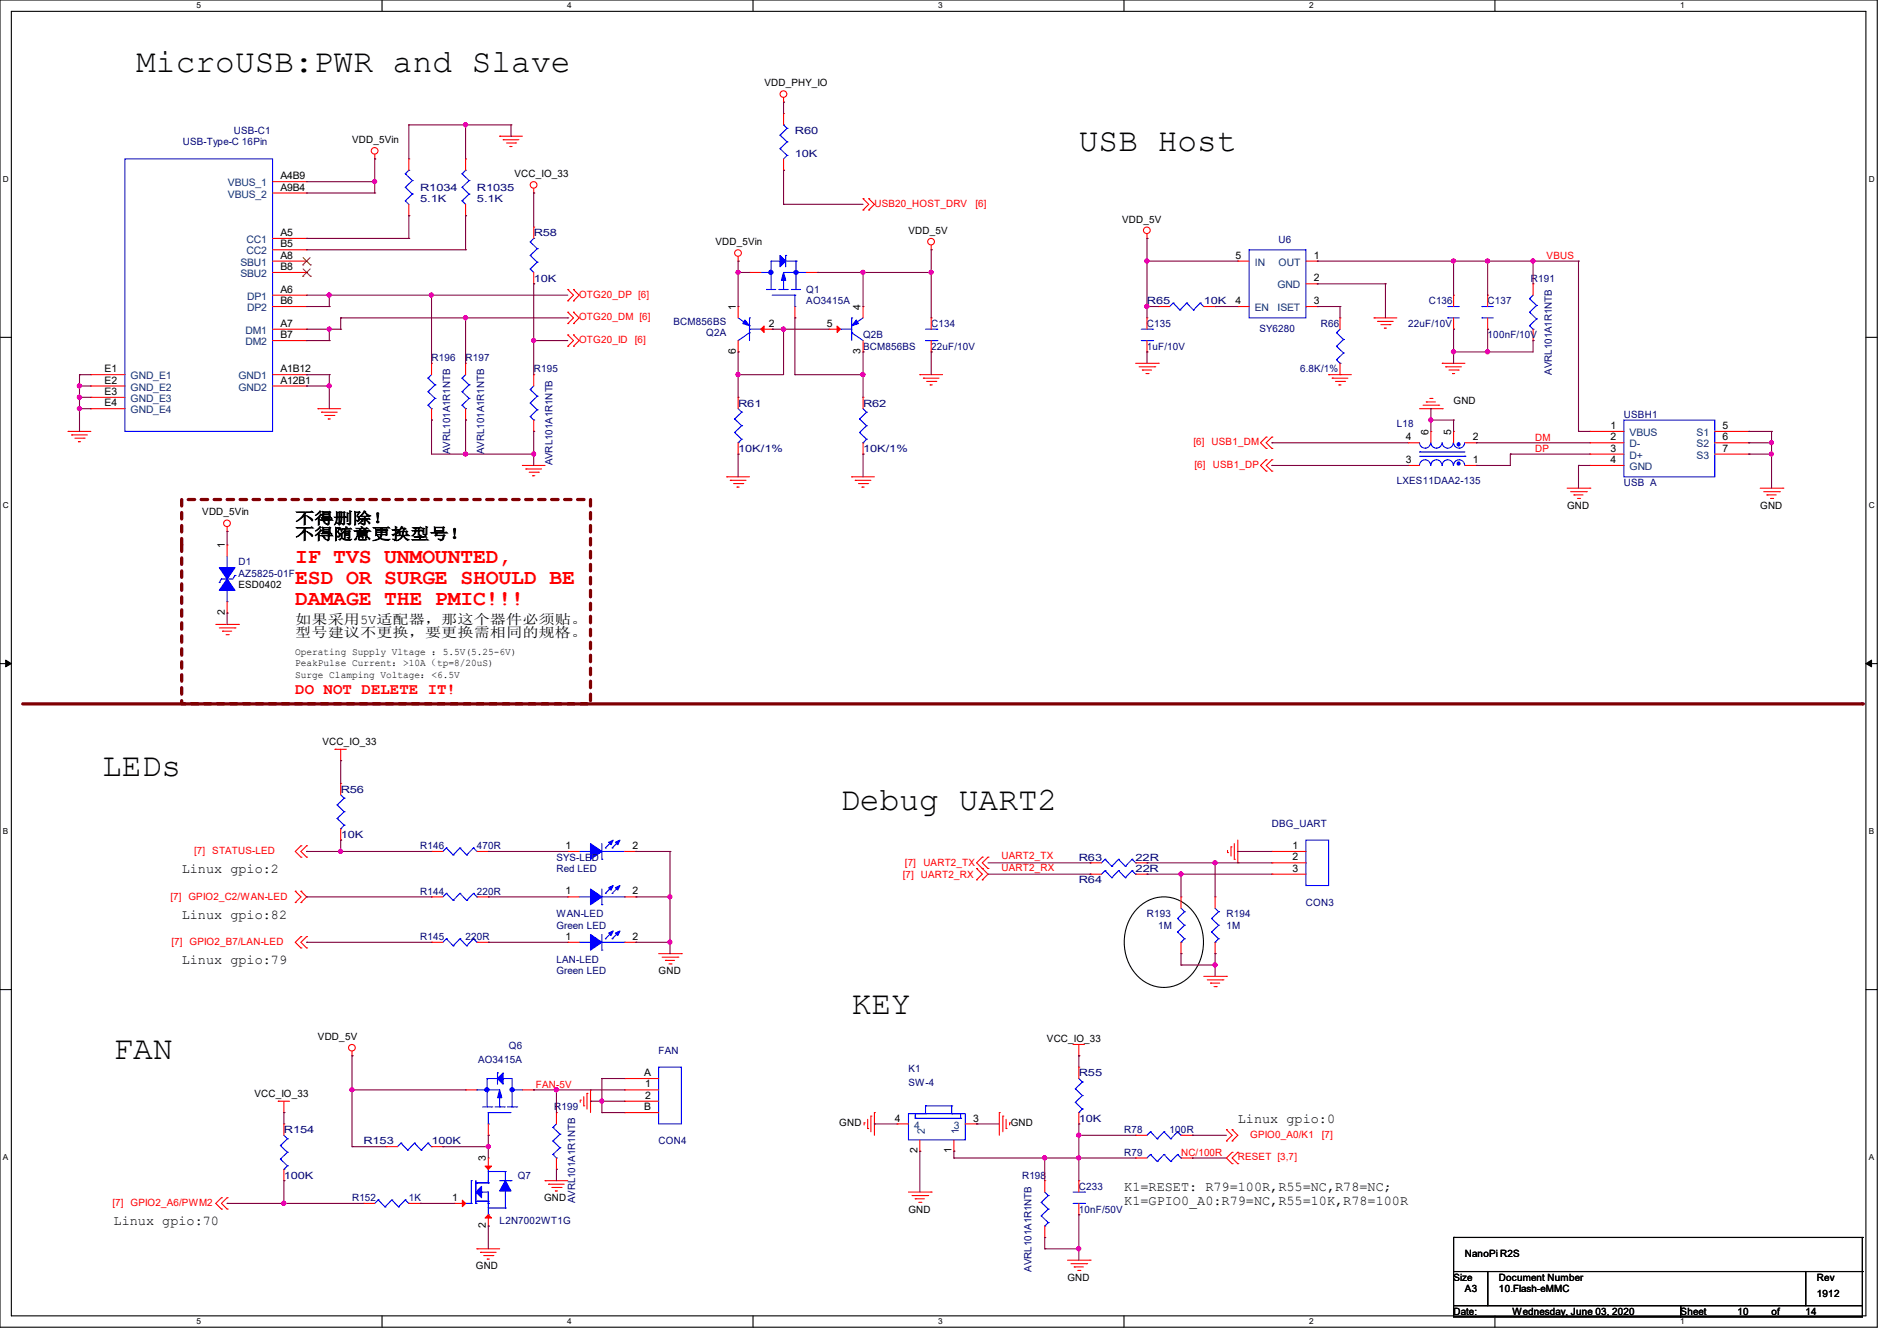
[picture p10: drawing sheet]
<svg xmlns="http://www.w3.org/2000/svg" width="297mm" height="210mm" viewBox="0 0 297 210" stroke-linecap="round" stroke-linejoin="round" font-family="sans-serif">
<path d="M0 0h293.9v207.9h-293.9zM1.8 1.8h290.3v204.3h-290.3z" fill="none" stroke="#000" stroke-width=".17"/>
<g fill="#fff">
<path d="M30.8 .2h.7v1.4h-.7z"/>
<path d="M30.8 206.2h.7v1.4h-.7z"/>
</g>
<path d="M59.8 0v1.8M59.8 206.1v1.8" fill="none" stroke="#000" stroke-width=".17"/>
<g fill="#fff">
<path d="M88.8 .2h.7v1.4h-.7z"/>
<path d="M88.8 206.2h.7v1.4h-.7z"/>
</g>
<path d="M117.9 0v1.8M117.9 206.1v1.8" fill="none" stroke="#000" stroke-width=".17"/>
<g fill="#fff">
<path d="M146.9 .2h.7v1.4h-.7z"/>
<path d="M146.9 206.2h.7v1.4h-.7z"/>
</g>
<path d="M176 0v1.8M176 206.1v1.8" fill="none" stroke="#000" stroke-width=".17"/>
<g fill="#fff">
<path d="M205 .2h.7v1.4h-.7z"/>
<path d="M205 206.2h.7v1.4h-.7z"/>
</g>
<path d="M234.1 0v1.8M234.1 206.1v1.8" fill="none" stroke="#000" stroke-width=".17"/>
<g fill="#fff">
<path d="M263.1 .2h.6v1.4h-.6z"/>
<path d="M263.1 206.2h.6v1.4h-.6z"/>
<path d="M.5 27.3h.9v1.4h-.9z"/>
<path d="M292.6 27.3h.9v1.4h-.9z"/>
<path d="M.5 78.4h.9v1.4h-.9z"/>
<path d="M292.6 78.4h.9v1.4h-.9z"/>
</g>
<path d="M0 52.8h1.8M292.1 52.8h1.8" fill="none" stroke="#000" stroke-width=".17"/>
<g fill="#fff">
<path d="M.5 129.5h.8v1.4h-.8z"/>
<path d="M292.6 129.5h.8v1.4h-.8z"/>
</g>
<path d="M0 103.9h1.8M292.1 103.9h1.8" fill="none" stroke="#000" stroke-width=".17"/>
<path d="M.9 103.4l.9 .5-.9 .5zM292.1 103.9l.9-.5v1z" fill="#000" stroke="#000" stroke-width=".16"/>
<g fill="#fff">
<path d="M.5 180.5h.8v1.4h-.8z"/>
<path d="M292.6 180.5h.8v1.4h-.8z"/>
</g>
<path d="M0 155h1.8M292.1 155h1.8" fill="none" stroke="#000" stroke-width=".17"/>
<path d="M3.6 110.2h288" fill="none" stroke="#7f0000" stroke-width=".51"/>
<circle cx="291.6" cy="110.2" r=".25" fill="#7f0000"/>
<path d="M28.4 78.2h64.1v32h-64.1z" fill="none" stroke="#7f0000" stroke-width=".51" stroke-dasharray="1 1"/>
<path d="M178.2 142.2a5.7 5.7 0 0 1 9.2 1.5 7.6 7.6 0 0 1-2.6 10.3 5.9 5.9 0 0 1-8.2-3.5 7.8 7.8 0 0 1 1.6-8.3zM227.6 199.1h5.3v5.4h-5.3zM227.6 193.8h.1M227.6 193.8v5.3M227.6 193.8h64M232.9 199.1h49.8v5.4h-49.8zM282.7 199.1h8.9v5.4h-8.9zM291.6 193.8h.1M291.6 199.1h.1M291.6 193.8v5.3M227.6 204.5h35.5v1.7h-35.5zM263.1 204.5h28.5v1.7h-28.5z" fill="none" stroke="#000" stroke-width=".17"/>
<g fill="none" stroke="#f00" stroke-width=".17">
<path d="M122.7 16h.1M122.7 17.8h.1M122.7 15.3v.7M122.7 17.8v1.8M42.7 28.4h5.3M42.7 37.3h5.3M42.7 30.2h5.3M42.7 39.1h5.3M48 28.4h.1M48 37.3h.1M48 30.2h.1M48 39.1h.1"/>
<path d="M58.7 24.9h.1M58.7 24.2v.7M64 33.8h.1M64 24.9h.1M64 24.9v1.8M64 32v1.8M72.9 33.8h.1M72.9 24.9h.1M72.9 24.9v1.8M72.9 32v1.8M78.2 21.3h.1M78.2 21.3h3.6"/>
<path d="M78.8 21.9h.1M78.8 21.9h2.4M79.3 22.4h1.4M79.8 22.9h.1M79.8 22.9h.4M80.7 22.4h.1M83.6 30.2h.1M83.6 35.6h.1M83.6 29.5v.7M83.6 35.6v1.7M122.7 26.7h.1M122.7 24.9v1.8"/>
<path d="M135.1 31.1h.1M135.1 32.9h.1M135.1 31.1l.9 .9-.9 .9M136 31.1h.1M136 32.9h.1M136 31.1l.9 .9-.9 .9M145.8 39.1h.1M145.8 38.4v.7M179.6 37.3h.1M179.6 36.6v.7M14.2 58.7h.1M14.2 58.7h5.4"/>
<path d="M42.7 58.7h5.3M42.7 46.2h5.3M42.7 51.6h5.3M42.7 40.9h5.3M42.7 42.7h5.3M42.7 53.3h5.3M42.7 48h5.3M48 58.7h.1M48 46.2h.1M48 51.6h.1M48 40.9h.1M48 42.7h.1"/>
<path d="M48 53.3h.1M48 48h.1M67.6 56.9h.1M67.6 56.9v1.8M72.9 56.9h.1M72.9 56.9v1.8M83.6 44.4h.1M83.6 58.7h.1M83.6 42.7v1.7M83.6 58.7v1.8M88.9 47.1h.1M88.9 45.3h.1"/>
<path d="M88.9 50.7h.1M88.9 48.9h.1M88.9 54.2h.1M88.9 52.5h.1M88.9 45.3l.9 .9-.9 .9M88.9 48.9l.9 .9-.9 .9M88.9 52.5l.9 .8-.9 .9M89.8 47.1h.1M89.8 45.3h.1M89.8 50.7h.1M89.8 48.9h.1M89.8 54.2h.1"/>
<path d="M89.8 52.5h.1M89.8 45.3l.9 .9-.9 .9M89.8 48.9l.9 .9-.9 .9M89.8 52.5l.9 .8-.9 .9M115.6 40.9h.1M115.6 55.1h.1M115.6 48h.1M115.6 40.2v.7M115.6 48v1.8M115.6 53.3v1.8M117.3 42.7h.1M117.3 42.7h1.8"/>
<path d="M119.1 51.6h1.8M120.9 51.6h.1M124.5 49.8h.1M124.5 48v1.8M126.2 42.7h1.8M128 42.7h.1M129.8 51.6h.1M129.8 51.6h1.8M135.1 55.1h.1M135.1 48h.1M135.1 48v1.8M135.1 53.3v1.8"/>
<path d="M144 58.7h.1M144 58.7h3.6M144.6 59.2h.1M144.6 59.2h2.4M145.1 59.7h1.4M145.8 55.1h.1M145.8 49.8h.1M145.8 49.8v1.8M145.8 53.3v1.8M146.5 59.7h.1M177.8 56.9h3.6M178.4 57.4h2.4"/>
<path d="M178.9 58h.1M178.9 58h1.4M179.4 58.5h.3M179.6 55.1h.1M179.6 49.8h.1M179.6 49.8v1.8M179.6 53.3v1.8M179.7 58.5h.1M180.8 57.4h.1M181.4 56.9h.1M181.4 48h.1M181.4 48h1.7"/>
<path d="M188.5 48h1.7M190.2 48h.1M193.8 48h.1M193.8 40.9h.1M193.8 40.9h1.8M193.8 48h1.8M204.5 40.9h1.7M204.5 48h1.7M204.5 44.4h1.7M206.2 40.9h.1M206.2 44.4h.1M206.2 48h.1"/>
<path d="M208 58.7h.1M208 58.7h3.6M208.6 59.2h.1M208.6 59.2h2.4M209.1 59.7h1.4M209.8 49.8h.1M209.8 58.7h.1M209.8 49.8v1.8M209.8 56.9v1.8M210.5 59.7h.1M215.1 49.8h.1M215.1 49.8h3.6"/>
<path d="M215.7 50.3h.1M215.7 50.3h2.4M216.2 50.8h1.4M216.7 51.4h.1M216.7 51.4h.4M217.6 50.8h.1M225.8 56.9h.1M225.8 56.9h3.6M226.4 57.4h.1M226.4 57.4h2.4M226.9 58h1.4M227.4 58.5h.1"/>
<path d="M227.4 58.5h.4M227.6 51.6h.1M227.6 46.2h.1M227.6 46.2v1.8M227.6 49.8v1.8M228.3 58h.1M232.9 51.6h.1M232.9 46.2h.1M232.9 46.2v1.8M232.9 49.8v1.8M240 44.4h.1M240 53.3h.1"/>
<path d="M240 44.4v1.8M240 51.6v1.7M10.7 67.6h.1M10.7 67.6h3.5M11.2 68.1h.1M11.2 68.1h2.5M11.7 68.6h1.5M12.3 69.2h.1M12.3 69.2h.3M13.2 68.6h.1M14.2 60.5h.1M14.2 62.2h.1"/>
<path d="M14.2 64h.1M14.2 64h5.4M14.2 60.5h5.4M14.2 62.2h5.4M42.7 60.5h5.3M48 60.5h.1M49.8 64h.1M49.8 64h3.5M50.3 64.6h.1M50.3 64.6h2.5M50.8 65.1h1.5M51.4 65.6h.1"/>
<path d="M51.4 65.6h.3M52.3 65.1h.1M67.6 65.8h.1M67.6 64v1.8M72.9 65.8h.1M72.9 64v1.8M81.8 72.9h.1M81.8 72.9h3.5M82.3 73.4h.1M82.3 73.4h2.5M82.8 74h1.5M83.4 74.5h.1"/>
<path d="M83.4 74.5h.3M83.6 67.6h.1M83.6 65.8v1.8M84.3 74h.1M113.8 74.7h.1M113.8 74.7h3.5M114.3 75.2h.1M114.3 75.2h2.5M114.9 75.7h1.4M115.4 76.3h.1M115.4 76.3h.3M115.6 62.2h.1"/>
<path d="M115.6 71.1h.1M115.6 62.2v1.8M115.6 69.3v1.8M116.3 75.7h.1M133.4 74.7h.1M133.4 74.7h3.5M133.9 75.2h.1M133.9 75.2h2.5M134.4 75.7h1.4M135 76.3h.1M135 76.3h.3M135.1 62.2h.1"/>
<path d="M135.1 71.1h.1M135.1 62.2v1.8M135.1 69.3v1.8M135.8 75.7h.1M145.6 60.3h.1M145.6 60.3h.4M198.2 73.8h.1M198.2 72h.1M198.2 70.2h.1M198.2 68.5h.1M198.2 72l-.8 .9 .8 .9M198.2 68.5l-.8 .8 .8 .9"/>
<path d="M199.1 73.8h.1M199.1 72h.1M199.1 70.2h.1M199.1 68.5h.1M199.1 72l-.9 .9 .9 .9M199.1 68.5l-.9 .8 .9 .9M209.6 60.3h.1M209.6 60.3h.4M220.5 72.9h.1M220.5 69.3h.1M220.5 72.9h1.8M220.5 69.3h1.8"/>
<path d="M222.3 64h3.5M222.8 63.5h2.5M223.3 62.9h.1M223.3 62.9h1.4M223.9 62.4h.3M224 67.6h.1M224 67.6v1.7M224.2 62.4h.1M225.3 63.5h.1M225.8 64h.1M227.6 67.6h.1M227.6 67.6v1.7"/>
<path d="M229.4 72.9h1.7M229.4 69.3h1.7M231.1 72.9h.1M231.1 69.3h.1M245.4 76.5h3.5M245.9 77h2.5M246.4 77.5h.1M246.4 77.5h1.5M247 78.1h.3M247.3 78.1h.1M248.4 77h.1M248.9 76.5h.1"/>
<path d="M248.9 67.6h.1M248.9 69.3h.1M248.9 71.1h.1M248.9 72.9h.1M248.9 67.6h5.4M248.9 72.9h5.4M248.9 69.3h5.4M248.9 71.1h5.4M268.5 67.6h5.3M268.5 69.3h5.3M268.5 71.1h5.3M273.8 67.6h.1"/>
<path d="M273.8 69.3h.1M273.8 71.1h.1M275.6 76.5h3.5M276.1 77h2.5M276.6 77.5h.1M276.6 77.5h1.5M277.2 78.1h.3M277.5 78.1h.1M278.6 77h.1M279.1 76.5h.1M33.8 97.8h3.5M34.3 98.3h2.5"/>
<path d="M34.8 98.8h.1M34.8 98.8h1.5M35.4 99.4h.3M35.6 83.2h.1M35.6 85.3h.1M35.6 96h.1M35.6 82.5v.7M35.6 85.3v1.8M35.6 94.2v1.8M35.7 99.4h.1M36.8 98.3h.1M37.3 97.8h.1"/>
<path d="M52.5 117.3h.1M52.5 117.3h1.7M53.3 119.1h.1M53.3 117.3v1.8M46.2 139.6h.1M46.2 139.6l.9 .9-.9 .9M47.1 134.2h.1M47.1 132.5h.1M47.1 139.6h.1M47.1 132.5l-.9 .9 .9 .8M47.1 139.6l.9 .9-.9 .9M48 134.2h.1"/>
<path d="M48 132.5h.1M48 132.5l-.9 .9 .9 .8M53.3 122.7h.1M53.3 131.6h.1M53.3 122.7v1.8M53.3 129.8v1.8M67.6 133.4h.1M67.6 133.4h1.7M74.7 133.4h1.8M76.5 133.4h.1M88.9 133.4h.1M88.9 133.4h1.8"/>
<path d="M97.8 133.4h1.8M99.6 133.4h.1M152.9 137.8h.1M152.9 136h.1M152.9 136l.9 .9-.9 .9M153.8 136h.1M153.8 134.2h.1M153.8 137.8h.1M153.8 134.2l-.9 .9 1.8 1.8-.9 .9M154.7 136h.1M154.7 134.2h.1M154.7 134.2l-.9 .9 .9 .9"/>
<path d="M170.7 136.9h.1M170.7 135.1h.1M170.7 136.9h1.8M170.7 135.1h1.8M177.8 136.9h1.8M177.8 135.1h1.8M179.6 136.9h.1M179.6 135.1h.1M192.2 133.5h.1M192.2 133.2v.3M192.7 132.6h.1M192.7 132.6v1.5"/>
<path d="M193.3 134.6h.1M193.3 132.1v2.5M193.8 135.1h.1M193.8 131.6v3.5M199.1 133.4h.1M199.1 135.1h.1M199.1 136.9h.1M199.1 136.9h5.4M199.1 133.4h5.4M199.1 135.1h5.4M46.2 141.4h.1M47.1 148.5h.1"/>
<path d="M47.1 146.7h.1M47.1 141.4h.1M47.1 146.7l-.9 .9 .9 .9M48 148.5h.1M48 146.7h.1M48 146.7l-.9 .9 .9 .9M67.6 147.6h.1M67.6 140.5h.1M67.6 140.5h1.7M67.6 147.6h1.7M74.7 140.5h1.8M74.7 147.6h1.8"/>
<path d="M76.5 147.6h.1M76.5 140.5h.1M88.9 140.5h.1M88.9 147.6h.1M88.9 140.5h1.8M88.9 147.6h1.8M97.8 140.5h1.8M97.8 147.6h1.8M99.6 140.5h.1M99.6 147.6h.1M103.1 149.4h3.6M103.7 149.9h2.4"/>
<path d="M104.2 150.4h.1M104.2 150.4h1.4M104.7 151h.4M105.1 151h.1M106.1 149.9h.1M106.7 149.4h.1M184.9 140.5h.1M184.9 149.4h.1M184.9 140.5v1.7M184.9 147.6v1.8M188.5 152.9h3.5M189 153.5h2.5"/>
<path d="M189.5 154h.1M189.5 154h1.5M190.1 154.5h.3M190.2 140.5h.1M190.2 149.4h.1M190.2 140.5v1.7M190.2 147.6v1.8M190.4 154.5h.1M191.5 153.5h.1M192 152.9h.1M43.6 172.5h.1M43.6 172.5h1.7"/>
<path d="M44.5 174.2h.1M44.5 176h.1M44.5 172.5v1.7M44.5 176v1.8M55.1 165.4h.1M55.1 164.6v.8M60.5 179.6h.1M60.5 179.6h1.7M67.6 179.6h1.7M69.3 179.6h.1M72.9 170.7h.1M72.9 170.7h1.8"/>
<path d="M76.5 177.8h.1M76.5 176v1.8M81.8 170.7h1.8M83.6 170.7h.1M87.1 174.2h.1M87.1 174.2v1.8M90.8 172.3h.1M90.8 172.3v.3M91.4 173.2h.1M91.4 171.7v1.5M91.9 171.2h.1M91.9 171.2v2.5"/>
<path d="M92.5 170.7h.1M92.5 170.7v3.5M97.8 168.9h.1M97.8 170.7h.1M97.8 172.5h.1M97.8 174.2h.1M97.8 172.5h5.3M97.8 170.7h5.3M97.8 168.9h5.3M97.8 174.2h5.3M135.3 175.9h.1M135.3 175.9v.3"/>
<path d="M135.8 176.7h.1M135.8 175.3v1.4M136.4 174.8h.1M136.4 174.8v2.4M136.9 174.2h.1M136.9 174.2v3.6M140.5 176h.1M140.5 176h1.7M144 178.5v1.8M149.4 178.5v1.8M151.1 176h1.8M152.9 176h.1"/>
<path d="M156.5 174.2h.1M156.5 174.2v3.6M157 174.8h.1M157 174.8v2.4M157.5 176.7h.1M157.5 175.3v1.4M158.1 175.9h.1M158.1 175.9v.3M168 163.6h.1M168 163.6h1.8M168.9 165.4h.1M168.9 167.1h.1"/>
<path d="M168.9 176h.1M168.9 163.6v1.8M168.9 167.1v1.8M168.9 174.2v1.8M177.8 177.8h.1M177.8 177.8h1.8M184.9 177.8h1.8M186.7 177.8h.1M192 176.9h.1M192 178.7h.1M192 176.9l.9 .9-.9 .9M192.9 176.9h.1"/>
<path d="M192.9 178.7h.1M192.9 176.9l.9 .9-.9 .9M34.7 189.4h.1M34.7 187.6h.1M34.7 187.6l-.9 .9 .9 .9M35.6 189.4h.1M35.6 187.6h.1M35.6 187.6l-.9 .9 .9 .9M44.5 184.9h.1M44.5 183.1v1.8M56.9 188.5h.1M56.9 188.5h1.8"/>
<path d="M64 188.5h1.8M65.8 188.5h.1M71.1 188.5h.1M71.1 188.5h1.8M74.7 195.6h.1M74.7 195.6h3.5M75.2 196.1h.1M75.2 196.1h2.5M75.7 196.6h1.5M76.3 197.2h.1M76.3 197.2h.3M76.5 181.4h.1"/>
<path d="M76.5 192h.1M76.5 181.4v1.7M76.5 190.2v1.8M77.2 196.6h.1M85.3 184.9h.1M85.3 184.9h3.6M85.9 185.5h.1M85.9 185.5h2.4M86.4 186h1.4M87 186.5h.1M87 186.5h.3M87.1 183.1h.1"/>
<path d="M87.1 181.4v1.7M87.8 186h.1M142.2 186.7h3.6M142.8 187.2h2.4M143.3 187.7h.1M143.3 187.7h1.4M143.8 188.3h.4M144 180.3h.1M144.2 188.3h.1M145.2 187.2h.1M145.8 186.7h.1M149.4 180.3h.1"/>
<path d="M163.6 184.9h.1M163.6 193.8h.1M163.6 184.9v1.8M163.6 192v1.8M167.1 197.4h3.6M167.7 197.9h2.4M168.2 198.4h.1M168.2 198.4h1.4M168.7 199h.4M168.9 190.2h.1M168.9 184.9h.1M168.9 184.9v1.8"/>
<path d="M168.9 188.5v1.7M169.1 199h.1M170.1 197.9h.1M170.7 197.4h.1M177.8 181.4h.1M177.8 181.4h1.8M184.9 181.4h1.8M186.7 181.4h.1M192.9 180.5h.1M192.9 182.2h.1M192.9 180.5l-.9 .9 .9 .8M193.8 182.2h.1"/>
<path d="M193.8 180.5h.1M193.8 180.5l-.9 .9 .9 .8"/>
<circle cx="122.7" cy="14.7" r=".52"/>
<circle cx="58.7" cy="23.6" r=".52"/>
<circle cx="83.6" cy="29" r=".52"/>
<circle cx="115.6" cy="39.6" r=".52"/>
<circle cx="145.8" cy="37.8" r=".52"/>
<circle cx="179.6" cy="36.1" r=".52"/>
<circle cx="35.5" cy="82" r=".52"/>
<circle cx="55.1" cy="164.1" r=".52"/>
</g>
<g fill="none" stroke="#00f" stroke-width=".17">
<path d="M122.7 19.6h.1M122.7 19.6l.5 .5M19.6 24.9h23.1v42.7h-23.1zM63.5 31.5h.1M63.5 29.3h.1M63.5 27.2h.1M63.5 31.5l.5 .5M63.5 29.3l1.1 1.1M63.5 27.2l1.1 1.1M64 26.7h.1M64 26.7l-.5 .5M64.6 30.4h.1"/>
<path d="M64.6 28.3h.1M64.6 30.4l-1.1 1.1M64.6 28.3l-1.1 1M72.3 31.5h.1M72.3 29.3h.1M72.3 27.2h.1M72.3 31.5l.6 .5M72.3 29.3l1.1 1.1M72.3 27.2l1.1 1.1M72.9 26.7h.1M72.9 26.7l-.6 .5M73.4 30.4h.1"/>
<path d="M73.4 28.3h.1M73.4 30.4l-1.1 1.1M73.4 28.3l-1.1 1M83 37.9h.1M83 37.9l1.1 1M83.6 37.3h.1M83.6 37.3l-.6 .6M84.1 38.9h.1M84.1 38.9l-1.1 1.1M122.1 23.3h.1M122.1 21.2h.1M122.1 23.3l1.1 1"/>
<path d="M122.1 21.2l1.1 1M123.2 24.3h.1M123.2 22.2h.1M123.2 20.1h.1M123.2 24.3l-.5 .6M123.2 22.2l-1.1 1.1M123.2 20.1l-1.1 1.1M195.6 39.1h8.9v10.7h-8.9zM67 59.2h.1M67 59.2l1.1 1.1M67.6 58.7l-.6 .5M72.3 59.2h.1"/>
<path d="M72.3 59.2l1.1 1.1M72.9 58.7l-.6 .5M83 42.1h.1M83 40h.1M83 42.1l.6 .6M83 40l1.1 1.1M84.1 41.1h.1M84.1 41.1l-1.1 1M115.6 49.8l1.7 1.2M117.3 49.8h.1M117.3 51h.1M117.3 52.1h.1"/>
<path d="M117.3 51.6h1.8M117.3 49.8v3.5M117.3 52.1l-1.7 1.2M119.1 51.6h.1M119.1 42.7h1.6M120 45.3h.1M120 45.3h1.5M120.7 45.3h.1M120.7 42.7h.1M120.9 46.2h3.6M122 45.3h.1M122 45.3h1.4"/>
<path d="M122.1 40.9h.1M122.1 40.9h-1.4v4.4M122.7 45.3h.1M122.7 42.7h3.5M122.7 43.6v1.7M123 40h.1M123 40.9h1.6M123 40v1.8M123.9 45.3h.1M123.9 45.3h1.4M124.5 46.2h.1M124.5 48h.1"/>
<path d="M124.5 46.2v1.8M124.6 40.9h.1M124.6 40.9v4.4M126.2 42.7h.1M131.6 51.6h.1M131.6 51.6h1.8M133.4 49.8h.1M133.4 51h.1M133.4 52.1h.1M133.4 49.8v3.5M133.4 52.1l1.7 1.2M135.1 49.8l-1.7 1.2"/>
<path d="M144.9 53.3h1.8M144.9 51.6h1.8M146.7 53.3h.1M146.7 51.6h.1M178.7 53.3h1.8M178.7 51.6h1.8M180.5 53.3h.1M180.5 51.6h.1M183.7 47.5h.1M183.7 47.5l-.6 .5M183.7 47.5l1 1.1M184.7 48.6h.1"/>
<path d="M185.8 47.5h.1M185.8 47.5l-1.1 1.1M185.8 47.5l1.1 1.1M186.9 48.6h.1M187.9 47.5h.1M187.9 47.5l-1 1.1M187.9 47.5l.6 .5M188.5 48h.1M209.3 52.1h.1M209.3 54.2h.1M209.3 56.3h.1M209.3 52.1l1.1 1.1"/>
<path d="M209.3 54.2l1.1 1.1M209.3 56.3l.5 .6M209.8 56.9h.1M209.8 51.6l-.5 .5M210.4 53.2h.1M210.4 55.3h.1M210.4 53.2l-1.1 1M210.4 55.3l-1.1 1M226.7 49.8h.1M226.7 48h.1M226.7 49.8h1.8M226.7 48h1.8"/>
<path d="M232 49.8h.1M232 48h.1M232 49.8h1.8M232 48h1.8M239.5 46.8h.1M239.5 48.9h.1M239.5 51h.1M239.5 46.8l1.1 1M239.5 48.9l1.1 1.1M239.5 51l.5 .6M240 51.6h.1M240 46.2l-.5 .6"/>
<path d="M240.6 47.8h.1M240.6 50h.1M240.6 47.8l-1.1 1.1M240.6 50l-1.1 1M67 61.3h.1M67 63.5h.1M67 61.3l1.1 1.1M67 63.5l.6 .5M67.6 64h.1M68.1 60.3h.1M68.1 62.4h.1M68.1 60.3l-1.1 1"/>
<path d="M68.1 62.4l-1.1 1.1M72.3 61.3h.1M72.3 63.5h.1M72.3 61.3l1.1 1.1M72.3 63.5l.6 .5M72.9 64h.1M73.4 60.3h.1M73.4 62.4h.1M73.4 60.3l-1.1 1M73.4 62.4l-1.1 1.1M83 61h.1M83 63.1h.1"/>
<path d="M83 65.2h.1M83 61l1.1 1.1M83 63.1l1.1 1.1M83 65.2l.6 .6M83.6 65.8h.1M83.6 60.5l-.6 .5M84.1 62.1h.1M84.1 64.2h.1M84.1 62.1l-1.1 1M84.1 64.2l-1.1 1M115 65.6h.1M115 67.7h.1"/>
<path d="M115 65.6l1.1 1.1M115 67.7l1.1 1.1M115.6 69.3h.1M115.6 64l.5 .6M116.1 64.6h.1M116.1 66.7h.1M116.1 68.8h.1M116.1 64.6l-1.1 1M116.1 66.7l-1.1 1M116.1 68.8l-.5 .5M134.6 65.6h.1M134.6 67.7h.1"/>
<path d="M134.6 65.6l1.1 1.1M134.6 67.7l1.1 1.1M135.1 69.3h.1M135.1 64l.6 .6M135.7 64.6h.1M135.7 66.7h.1M135.7 68.8h.1M135.7 64.6l-1.1 1M135.7 66.7l-1.1 1M135.7 68.8l-.6 .5M222.3 69.3a.87 .87 0 0 0 .8 .9 .87 .87 0 0 0 .9-.9M222.3 72.9a.87 .87 0 0 1 .8-.9 .87 .87 0 0 1 .9 .9"/>
<path d="M222.3 70.8h.1M222.3 70.8h7.1M222.3 71.5h7.1M224 69.3a.87 .87 0 0 0 .9 .9 .87 .87 0 0 0 .9-.9M224 72.9a.87 .87 0 0 1 .9-.9 .87 .87 0 0 1 .9 .9M225.8 69.3a.87 .87 0 0 0 .9 .9 .87 .87 0 0 0 .8-.9M225.8 72.9a.87 .87 0 0 1 .9-.9 .87 .87 0 0 1 .8 .9M227.6 69.3a.87 .87 0 0 0 .9 .9 .87 .87 0 0 0 .8-.9M227.6 72.9a.87 .87 0 0 1 .9-.9 .87 .87 0 0 1 .8 .9M229.4 71.5h.1M254.3 65.8h14.2v8.9h-14.2zM34.3 91.2h.1"/>
<path d="M34.7 90.7h.1M34.7 90.7l-.4 .5M35.6 88.9h.1M35.6 94.2h.1M35.6 87.1v1.8M35.6 92.5v1.7M36.8 90.1h.1M36.8 90.1l-.4 .6h-1.7M52.8 126.1h.1M52.8 128.2h.1M52.8 126.1l1.1 1M52.8 128.2l1.1 1"/>
<path d="M53.3 129.8h.1M53.3 124.5l.6 .5M53.9 125h.1M53.9 127.1h.1M53.9 129.2h.1M53.9 125l-1.1 1.1M53.9 127.1l-1.1 1.1M53.9 129.2l-.6 .6M69.9 132.8h.1M69.9 139.9h.1M69.9 132.8l-.6 .6M69.9 132.8l1.1 1.1"/>
<path d="M69.9 139.9l-.6 .6M69.9 139.9l1.1 1.1M71 133.9h.1M72 132.8h.1M72 139.9h.1M72 132.8l-1 1.1M72 132.8l1.1 1.1M72 139.9l-1 1.1M72 139.9l1.1 1.1M73.1 133.9h.1M74.1 132.8h.1M74.1 139.9h.1"/>
<path d="M74.1 132.8l-1 1.1M74.1 132.8l.6 .6M74.1 139.9l-1 1.1M74.1 139.9l.6 .6M74.7 133.4h.1M90.7 133.4h1.8M92.5 133.4h.1M94.2 134.6h.1M94.2 132.1v2.5M94.2 139.2v2.5M94.2 133.4h3.6M94.8 139.9h.1"/>
<path d="M94.8 132.8h.1M95.8 139.9h.1M95.8 132.8h.1M95.8 138.9l-1 1M95.8 131.7l-1 1.1M96.9 138.9l-1.1 1M96.9 131.7l-1.1 1.1M97.8 133.4h.1M173 136.4h.1M173 134.6h.1M173 136.4l-.5 .5M173 136.4l1.1 1.1"/>
<path d="M173 134.6l-.5 .5M173 134.6l1.1 1.1M174.1 137.5h.1M174.1 135.7h.1M175.1 136.4h.1M175.1 134.6h.1M175.1 136.4l-1 1.1M175.1 136.4l1.1 1.1M175.1 134.6l-1 1.1M175.1 134.6l1.1 1.1M176.2 137.5h.1M176.2 135.7h.1"/>
<path d="M177.2 136.4h.1M177.2 134.6h.1M177.2 134.6l.6 .5M177.2 136.4l-1 1.1M177.2 136.4l.6 .5M177.2 134.6l-1 1.1M177.8 136.9h.1M177.8 135.1h.1M204.5 131.6h3.5v7.1h-3.5zM69.9 147h.1M69.9 147l-.6 .6M69.9 147l1.1 1.1"/>
<path d="M71 148.1h.1M71 141h.1M72 147h.1M72 147l-1 1.1M72 147l1.1 1.1M73.1 148.1h.1M73.1 141h.1M74.1 147h.1M74.1 147l-1 1.1M74.1 147l.6 .6M74.7 147.6h.1M74.7 140.5h.1"/>
<path d="M90.7 140.5h1.8M90.7 147.6h1.8M92.5 140.5h.1M92.5 147.6h.1M94.2 141.7h.1M94.2 148.8h.1M94.2 146.3v2.5M94.2 140.5h3.6M94.2 147.6h3.6M94.8 147h.1M95.8 147h.1M95.8 146l-1 1"/>
<path d="M96.9 146l-1.1 1M97.8 140.5h.1M97.8 147.6h.1M184.4 143.8h.1M184.4 146h.1M184.4 143.8l1.1 1.1M184.4 146l1.1 1M184.9 147.6h.1M184.9 142.2l.6 .6M185.5 142.8h.1M185.5 144.9h.1M185.5 147h.1"/>
<path d="M185.5 142.8l-1.1 1M185.5 144.9l-1.1 1.1M185.5 147l-.6 .6M189.7 143.8h.1M189.7 146h.1M189.7 143.8l1.1 1.1M189.7 146l1.1 1M190.2 147.6h.1M190.2 142.2l.6 .6M190.8 142.8h.1M190.8 144.9h.1M190.8 147h.1"/>
<path d="M190.8 142.8l-1.1 1M190.8 144.9l-1.1 1.1M190.8 147l-.6 .6M43.9 179.4h.1M43.9 179.4l1.1 1.1M44.5 177.8l.5 .6M45 178.4h.1M45 178.4l-1.1 1M62.8 179h.1M62.8 179l-.6 .6M62.8 179l1 1.1M64.9 179h.1"/>
<path d="M64.9 179l-1.1 1.1M64.9 179l1.1 1.1M67 179h.1M67 179l-1 1.1M67 179l.6 .6M67.6 179.6h.1M74.7 170.7h.1M74.7 170.7h3.5M75.6 173.4h1.4M76.3 168.9h.1M76.3 168.9v4.5M76.3 168.9h1.6"/>
<path d="M76.5 174.2h.1M76.5 176h.1M76.5 174.2h3.5M76.5 174.2v1.8M77 173.4h.1M77.5 173.4h1.5M77.9 168h.1M77.9 168v1.8M78.2 173.4h.1M78.2 171.6v1.8M78.8 168.9h.1M78.8 168.9h1.4v4.5"/>
<path d="M79 173.4h.1M79.5 173.4h1.4M80.2 173.4h.1M80.2 170.7h.1M80.2 170.7h1.6M80.9 173.4h.1M86.6 176.6h.1M86.6 178.7h.1M86.6 176.6l1.1 1M86.6 178.7l1.1 1M87.1 176l-.5 .6M87.7 177.6h.1"/>
<path d="M87.7 179.7h.1M87.7 177.6l-1.1 1.1M87.7 179.7l-1.1 1.1M103.1 167.1h3.6v8.9h-3.6zM142.2 174.4h8.9v4.1h-8.9zM143.3 175.1h.1M143.3 174.4h.1M143.3 175.1h7.1M143.3 174.4v.7M143.3 174.4h1.6M144.9 174.4h.1M144.9 173.2h.1"/>
<path d="M144.9 173.2v1.2M144.9 173.2h4.1M149 173.2h.1M149 174.4h.1M149 174.4h1.4M149 173.2v1.2M150.4 174.4h.1M150.4 175.1h.1M150.4 174.4v.7M168.4 170.5h.1M168.4 172.6h.1M168.4 170.5l1.1 1.1"/>
<path d="M168.4 172.6l1.1 1.1M168.9 174.2h.1M168.9 168.9l.6 .6M169.5 169.5h.1M169.5 171.6h.1M169.5 173.7h.1M169.5 169.5l-1.1 1M169.5 171.6l-1.1 1M169.5 173.7l-.6 .5M180.1 177.2h.1M180.1 177.2l-.5 .6M180.1 177.2l1.1 1.2"/>
<path d="M181.2 178.4h.1M182.2 177.2h.1M182.2 177.2l-1 1.2M182.2 177.2l1.1 1.2M183.3 178.4h.1M184.4 177.2h.1M184.4 177.2l-1.1 1.2M184.4 177.2l.5 .6M184.9 177.8h.1M43.9 181.5h.1M43.9 181.5l1.1 1.1M44.5 183.1h.1"/>
<path d="M45 180.5h.1M45 182.6h.1M45 180.5l-1.1 1M45 182.6l-.5 .5M59.2 187.9h.1M59.2 187.9l-.5 .6M59.2 187.9l1.1 1.1M60.3 189h.1M61.3 187.9h.1M61.3 187.9l-1 1.1M61.3 187.9l1.1 1.1M62.4 189h.1"/>
<path d="M63.5 187.9h.1M63.5 187.9l-1.1 1.1M63.5 187.9l.5 .6M63.8 180.1h.1M64 188.5h.1M66 180.1h.1M72.9 188.5h.9M73.8 188.5h.1M73.8 184.9h.1M73.8 184.9v3.6M74.5 188.5h.1M74.5 185.3h.1"/>
<path d="M74.5 184.9v3.6M74.5 185.3h2M74.5 188.1h2M74.7 185.3h.1M75.4 186.7h.1M75.4 186.7h1.1v3.5M76.3 188.1h.1M76.5 185.3h.1M76.5 188.5h.1M76.5 188.1h.1M76.5 190.2h.1M76.5 183.5h.1"/>
<path d="M76.5 189.2h.1M76.5 183.1v2.2M76.5 183.5h2.6M76.5 189.2h2.6M78.2 184.9h1.8M79.1 183.5h.1M79.1 189.2h.1M79.1 183.5v1.4M79.1 186.5v2.7M80 184.9h.1M86.6 180.8h.1M86.6 180.8l.5 .6"/>
<path d="M87.1 181.4h.1M163 188.3h.1M163 190.4h.1M163 188.3l1.1 1.1M163 190.4l1.1 1.1M163.6 192h.1M163.6 186.7l.5 .5M164.1 187.2h.1M164.1 189.4h.1M164.1 191.5h.1M164.1 187.2l-1.1 1.1M164.1 189.4l-1.1 1"/>
<path d="M164.1 191.5l-.5 .5M168 188.5h1.8M168 186.7h1.8M169.8 188.5h.1M169.8 186.7h.1M180.1 180.8h.1M180.1 180.8l-.5 .6M180.1 180.8l1.1 1.1M181.2 181.9h.1M182.2 180.8h.1M182.2 180.8l-1 1.1M182.2 180.8l1.1 1.1"/>
<path d="M183.3 181.9h.1M184.4 180.8h.1M184.4 180.8l-1.1 1.1M184.4 180.8l.5 .6M184.9 181.4h.1"/>
</g>
<path d="M47.4 41.5h.1M47.4 43.3h.1M47.5 40.3l1.1 1.2M47.5 42.1l1.1 1.2M48.6 40.3l-1.2 1.2M48.6 42.1l-1.2 1.2M48.6 41.5h.1M48.6 43.3h.1" fill="none" stroke="#7f3f00" stroke-width=".16"/>
<g fill="#00f" stroke="#00f" stroke-width=".17">
<path d="M116.6 50.1l.7 .9-1-.3z"/>
<path d="M78.8 168v1.8l-.9-.9z"/>
<path d="M78.2 170.7l.4 1.2h-.7z"/>
<path d="M134.1 50.1l.3 .6-1 .3z"/>
<path d="M75.4 185.8v1.8l-.9-.9z"/>
<path d="M122.1 40l.9 .9-.9 .9z"/>
<path d="M122.7 42.7l.3 1.2h-.7z"/>
<path d="M92.5 139.2l1.7 1.3-1.7 1.2z" fill-rule="evenodd"/>
<path d="M96.4 139l.7-.3-.4 .7z" fill-rule="evenodd"/>
<path d="M95.3 139l.7-.3-.3 .7z" fill-rule="evenodd"/>
<path d="M79.1 184.9l.9 1.6h-1.8z" fill-rule="evenodd"/>
<path d="M92.5 146.3l1.7 1.3-1.7 1.2z" fill-rule="evenodd"/>
<path d="M96.4 146.1l.7-.3-.4 .7z" fill-rule="evenodd"/>
<path d="M95.3 146.1l.7-.3-.3 .7z" fill-rule="evenodd"/>
<path d="M34.3 88.9h2.5l-1.2 1.8z" fill-rule="evenodd"/>
<path d="M35.6 90.7l1.2 1.8h-2.5z" fill-rule="evenodd"/>
<path d="M92.5 132.1l1.7 1.3-1.7 1.2z" fill-rule="evenodd"/>
<path d="M96.4 131.9l.7-.3-.4 .7z" fill-rule="evenodd"/>
<path d="M95.3 131.9l.7-.3-.3 .7z" fill-rule="evenodd"/>
<circle cx="80.2" cy="170.7" r=".33"/>
<circle cx="76.3" cy="170.7" r=".33"/>
<circle cx="120.7" cy="42.7" r=".33"/>
<circle cx="124.6" cy="42.7" r=".33"/>
<circle cx="228.4" cy="72.6" r=".24"/>
<circle cx="228.4" cy="69.6" r=".24"/>
</g>
<g fill="#f00" stroke="#f00" stroke-width=".17">
<path d="M119.1 51.6l.5-.5v1z"/>
<path d="M131.1 51.1l.5 .5-.5 .5z"/>
<path d="M72.4 188l.5 .5-.5 .5z"/>
<path d="M75.9 182.6h1.1l-.5 .5z"/>
<path d="M76.5 190.2l.5 .6h-1.1z"/>
</g>
<g fill="none" stroke="#7f003f" stroke-width=".17">
<path d="M64 19.6h.1M64 19.6h16M64 19.6v5.3M72.9 19.6h.1M72.9 19.6v5.3M80 19.6h.1M80 19.6v1.7M122.7 16h.1M122.7 16v1.8M48 28.4h10.7M48 30.2h10.7M48 37.3h16"/>
<path d="M48 39.1h24.9M58.7 28.4h.1M58.7 24.9h.1M58.7 30.2h.1M58.7 24.9v5.3M64 37.3h.1M64 33.8h.1M64 33.8v3.5M72.9 39.1h.1M72.9 33.8h.1M72.9 33.8v5.3M80 21.3h.1"/>
<path d="M83.6 30.2h.1M83.6 30.2v5.4M122.7 26.7h.1M122.7 32h.1M122.7 26.7v5.3M122.7 32h12.4M145.8 39.1h.1M145.8 39.1v10.7M179.6 37.3h.1M179.6 37.3v12.5M12.4 58.7h.1M12.4 58.7h1.8"/>
<path d="M12.4 58.7v8.9M48 58.7h.1M48 48h3.6M48 46.2h40.9M48 53.3h3.6M48 51.6h5.3M48 58.7h3.6M51.6 46.2h.1M51.6 58.7h.1M51.6 48h.1M51.6 51.6h.1M51.6 53.3h.1"/>
<path d="M51.6 46.2v1.8M51.6 51.6v1.7M51.6 58.7v5.3M53.3 49.8h.1M53.3 51.6h.1M53.3 49.8h35.6M53.3 49.8v1.8M67.6 46.2h.1M67.6 46.2v10.7M72.9 49.8h.1M72.9 49.8v7.1M83.6 44.4h.1"/>
<path d="M83.6 53.3h.1M83.6 44.4v14.3M83.6 53.3h5.3M88.9 49.8h.1M115.6 42.7h.1M115.6 58.7h.1M115.6 55.1h.1M115.6 40.9h.1M115.6 40.9v7.1M115.6 55.1v7.1M115.6 42.7h1.7M120.9 51.6h.1"/>
<path d="M120.9 51.6h8.9M122.7 51.6h.1M122.7 51.6v7.1h-7.1M124.5 49.8h.1M124.5 58.7h.1M124.5 58.7h10.6M124.5 49.8v8.9M128 42.7h.1M128 42.7h17.8M135.1 42.7h.1M135.1 58.7h.1M135.1 55.1h.1"/>
<path d="M135.1 42.7v5.3M135.1 55.1v7.1M145.8 42.7h.1M145.8 55.1h.1M145.8 55.1v3.6M179.6 55.1h.1M179.6 40.9h.1M179.6 48h.1M179.6 55.1v1.8M179.6 48h1.8M179.6 40.9h14.2M190.2 48h.1"/>
<path d="M190.2 48h3.6M206.2 44.4h.1M206.2 48h.1M206.2 40.9h.1M206.2 48h3.6M206.2 40.9h40.9M206.2 44.4h10.7M209.8 48h.1M209.8 48v1.8M216.9 44.4h.1M216.9 44.4v5.4M227.6 51.6h.1"/>
<path d="M227.6 40.9h.1M227.6 55.1h.1M227.6 40.9v5.3M227.6 51.6v5.3M232.9 51.6h.1M232.9 40.9h.1M232.9 55.1h.1M232.9 40.9v5.3M232.9 51.6v3.5M240 53.3h.1M240 40.9h.1M240 40.9v3.5"/>
<path d="M240 53.3v1.8h-12.4M247.1 40.9h.1M247.1 40.9v26.7M12.4 60.5h.1M12.4 62.2h.1M12.4 64h.1M12.4 60.5h1.8M12.4 62.2h1.8M12.4 64h1.8M48 60.5h.1M48 60.5h3.6M51.6 60.5h.1"/>
<path d="M67.6 65.8h.1M67.6 65.8v5.3h16M72.9 71.1h.1M72.9 65.8h.1M72.9 65.8v5.3M83.6 67.6h.1M83.6 71.1h.1M83.6 67.6v5.3M115.6 71.1h.1M115.6 71.1v3.6M135.1 71.1h.1M135.1 71.1v3.6"/>
<path d="M199.1 69.3h.1M199.1 72.9h.1M199.1 69.3h21.4M199.1 72.9h21.4M224 65.8h.1M224 64h.1M224 64v3.6M224 65.8h3.6M227.6 65.8h.1M227.6 65.8v1.8M231.1 69.3h.1M231.1 72.9h.1"/>
<path d="M231.1 69.3h17.8M236.5 71.1h.1M236.5 71.1h12.4M236.5 71.1v1.8h-5.4M247.1 67.6h.1M247.1 72.9h.1M247.1 72.9h1.8M247.1 72.9v3.6M247.1 67.6h1.8M273.8 67.6h.1M273.8 69.3h.1M273.8 71.1h.1"/>
<path d="M273.8 71.1h3.6M273.8 69.3h3.6M273.8 67.6h3.6M277.4 67.6h.1M277.4 69.3h.1M277.4 71.1h.1M277.4 67.6v8.9M35.6 96h.1M35.6 83.2h.1M35.6 83.2v2.1M35.6 96v1.8M53.3 119.1h.1"/>
<path d="M53.3 119.1v3.6M48 133.4h.1M48 133.4h19.6M53.3 131.6h.1M53.3 133.4h.1M53.3 131.6v1.8M76.5 133.4h.1M76.5 133.4h12.4M99.6 133.4h.1M99.6 133.4h5.3M104.9 133.4h.1M104.9 133.4v16"/>
<path d="M154.7 135.1h16M154.7 136.9h16M170.7 136.9h.1M170.7 135.1h.1M179.6 135.1h.1M179.6 136.9h.1M179.6 135.1h19.5M179.6 136.9h19.5M184.9 136.9h.1M184.9 136.9v3.6M190.2 135.1h.1M190.2 135.1v5.4"/>
<path d="M193.8 133.4h.1M193.8 133.4h5.3M48 147.6h.1M48 140.5h.1M48 147.6h19.6M48 140.5h19.6M76.5 140.5h.1M76.5 147.6h.1M76.5 147.6h12.4M76.5 140.5h12.4M99.6 147.6h.1M99.6 140.5h.1"/>
<path d="M99.6 147.6h5.3M99.6 140.5h5.3M104.9 147.6h.1M104.9 140.5h.1M184.9 151.1h.1M184.9 149.4h.1M184.9 151.1h5.3M184.9 149.4v1.7M190.2 149.4h.1M190.2 151.1h.1M190.2 149.4v3.5M44.5 174.2h.1"/>
<path d="M44.5 174.2v1.8M55.1 170.7h.1M55.1 165.4h.1M55.1 179.6h.1M55.1 170.7h17.8M55.1 165.4v14.2M55.1 179.6h5.4M69.3 179.6h.1M69.3 179.6h7.2M76.5 177.8h.1M76.5 179.6h.1M76.5 177.8v3.6"/>
<path d="M83.6 170.7h.1M83.6 170.7h14.2M87.1 170.7h.1M87.1 170.7v3.5M92.5 172.5h.1M92.5 172.5h5.3M94.2 168.9h.1M94.2 172.5h.1M94.2 174.2h.1M94.2 168.9h3.6M94.2 168.9v5.3M94.2 174.2h3.6"/>
<path d="M136.9 176h.1M136.9 176h3.6M152.9 176h.1M152.9 176h3.6M168.9 177.8h.1M168.9 165.4h.1M168.9 176h.1M168.9 165.4v1.7M168.9 176v8.9M168.9 177.8h8.9M186.7 177.8h.1M186.7 177.8h5.3"/>
<path d="M35.6 188.5h.1M35.6 188.5h21.3M44.5 184.9h.1M44.5 188.5h.1M44.5 184.9v3.6M65.8 188.5h.1M65.8 188.5h5.3M76.5 192h.1M76.5 192v3.6M87.1 183.1h.1M87.1 183.1v1.8M144 180.3h.1"/>
<path d="M144 180.3v6.4M149.4 181.4h.1M149.4 180.3h.1M149.4 181.4h28.4M149.4 180.3v1.1M163.6 181.4h.1M163.6 193.8h.1M163.6 195.6h.1M163.6 181.4v3.5M163.6 193.8v1.8M163.6 195.6h5.3M168.9 181.4h.1"/>
<path d="M168.9 190.2h.1M168.9 195.6h.1M168.9 190.2v7.2M186.7 181.4h.1M186.7 181.4h5.3"/>
</g>
<g fill="#f0f" stroke="#f0f" stroke-width=".17">
<circle cx="232.9" cy="55.1" r=".32"/>
<circle cx="232.9" cy="40.9" r=".32"/>
<circle cx="179.6" cy="40.9" r=".32"/>
<circle cx="227.6" cy="55.1" r=".32"/>
<circle cx="227.6" cy="40.9" r=".32"/>
<circle cx="190.2" cy="135.1" r=".32"/>
<circle cx="190.2" cy="151.1" r=".32"/>
<circle cx="184.9" cy="136.9" r=".32"/>
<circle cx="145.8" cy="42.7" r=".32"/>
<circle cx="115.5" cy="58.7" r=".32"/>
<circle cx="122.7" cy="51.5" r=".32"/>
<circle cx="135.1" cy="42.7" r=".32"/>
<circle cx="135.1" cy="58.7" r=".32"/>
<circle cx="179.6" cy="48" r=".32"/>
<circle cx="115.5" cy="42.7" r=".32"/>
<circle cx="67.5" cy="46.2" r=".32"/>
<circle cx="72.9" cy="49.8" r=".32"/>
<circle cx="168.9" cy="177.8" r=".32"/>
<circle cx="168.9" cy="181.3" r=".32"/>
<circle cx="104.9" cy="147.6" r=".32"/>
<circle cx="104.9" cy="140.4" r=".32"/>
<circle cx="53.3" cy="133.3" r=".32"/>
<circle cx="94.2" cy="172.4" r=".32"/>
<circle cx="55.1" cy="170.7" r=".32"/>
<circle cx="76.4" cy="179.6" r=".32"/>
<circle cx="44.4" cy="188.4" r=".32"/>
<circle cx="277.3" cy="69.3" r=".32"/>
<circle cx="277.3" cy="71.1" r=".32"/>
<circle cx="224" cy="65.8" r=".32"/>
<circle cx="240" cy="40.9" r=".32"/>
<circle cx="163.6" cy="181.3" r=".32"/>
<circle cx="168.9" cy="195.6" r=".32"/>
<circle cx="87.1" cy="170.7" r=".32"/>
<circle cx="12.4" cy="62.2" r=".32"/>
<circle cx="12.4" cy="60.4" r=".32"/>
<circle cx="12.4" cy="64" r=".32"/>
<circle cx="51.5" cy="60.4" r=".32"/>
<circle cx="83.5" cy="53.3" r=".32"/>
<circle cx="72.9" cy="71.1" r=".32"/>
<circle cx="83.5" cy="71.1" r=".32"/>
<circle cx="58.7" cy="28.4" r=".32"/>
<circle cx="72.9" cy="19.5" r=".32"/>
<circle cx="51.5" cy="46.2" r=".32"/>
<circle cx="51.5" cy="51.5" r=".32"/>
</g>
<g font-size="5.1">
<text x="21.3" y="11.2">MicroUSB:PWR and Slave</text>
<text x="168.9" y="23.7">USB Host</text>
<text x="16" y="121.5">LEDs</text>
<text x="131.6" y="126.8">Debug UART2</text>
<text x="133.3" y="158.8">KEY</text>
<text x="17.8" y="165.9">FAN</text>
</g>
<g font-size="3.3" fill="#f00">
<text x="46.2" y="88.1">IF TVS UNMOUNTED,</text>
<text x="46.2" y="91.4">ESD OR SURGE SHOULD BE</text>
<text x="46.2" y="94.8">DAMAGE THE PMIC!!!</text>
</g>
<g font-size="2.5">
<text x="46.2" y="82">不得删除！</text>
<text x="46.2" y="84.5">不得随意更换型号！</text>
</g>
<text font-size="2.5" fill="#f00" x="46.2" y="108.7">DO NOT DELETE IT!</text>
<g font-size="2.1">
<text x="46.2" y="97.7">如果采用5V适配器，那这个器件必须贴。</text>
<text x="46.2" y="99.8">型号建议不更换，要更换需相同的规格。</text>
<text x="28.4" y="136.8">Linux gpio:2</text>
<text x="28.4" y="143.9">Linux gpio:82</text>
<text x="28.4" y="151">Linux gpio:79</text>
<text x="193.8" y="175.9">Linux gpio:0</text>
<text x="17.8" y="191.9">Linux gpio:70</text>
<text x="176" y="186.6">K1=RESET: R79=100R,R55=NC,R78=NC;</text>
<text x="176" y="188.7">K1=GPIO0_A0:R79=NC,R55=10K,R78=100R</text>
</g>
<g font-size="1.6">
<text x="119.7" y="13.5">VDD_PHY_IO</text>
<text x="55.1" y="22.4">VDD_5Vin</text>
<text x="43.9" y="28.1">A4B9</text>
<text x="43.9" y="29.8">A9B4</text>
<text x="80.6" y="27.8">VCC_IO_33</text>
<text x="175.7" y="34.9">VDD_5V</text>
<text x="43.9" y="37">A5</text>
<text x="43.9" y="40.5">A8</text>
<text x="43.9" y="38.7">B5</text>
<text x="112" y="38.4">VDD_5Vin</text>
<text x="142.2" y="36.7">VDD_5V</text>
<text x="193.5" y="40.5">5</text>
<text x="205.7" y="40.5">1</text>
<text x="43.9" y="45.8">A6</text>
<text x="43.9" y="42.3">B8</text>
<text x="43.9" y="47.6">B6</text>
<text x="193.5" y="47.6">4</text>
<text x="205.7" y="44.1">2</text>
<text x="205.7" y="47.6">3</text>
<text x="43.9" y="51.2">A7</text>
<text x="43.9" y="53">B7</text>
<text x="115.2" y="48.6" transform="rotate(-90 115.2 48.6)">1</text>
<text x="120.4" y="51.2">2</text>
<text x="129.5" y="51.2">5</text>
<text x="134.7" y="48.6" transform="rotate(-90 134.7 48.6)">4</text>
<text x="16.4" y="58.3">E1</text>
<text x="43.9" y="58.3">A1B12</text>
<text x="115.2" y="55.5" transform="rotate(-90 115.2 55.5)">6</text>
<text x="134.7" y="55.5" transform="rotate(-90 134.7 55.5)">3</text>
<text x="16.4" y="60.1">E2</text>
<text x="16.4" y="61.8">E3</text>
<text x="16.4" y="63.6">E4</text>
<text x="43.9" y="60.1">A12B1</text>
<text x="227.6" y="63.3">GND</text>
<text x="220.1" y="69">4</text>
<text x="223.7" y="68.1" transform="rotate(-90 223.7 68.1)">6</text>
<text x="227.2" y="68.1" transform="rotate(-90 227.2 68.1)">5</text>
<text x="230.6" y="69">2</text>
<text x="252.1" y="67.2">1</text>
<text x="252.1" y="69">2</text>
<text x="252.1" y="70.7">3</text>
<text x="269.7" y="67.2">5</text>
<text x="269.7" y="69">6</text>
<text x="269.7" y="70.7">7</text>
<text x="220.1" y="72.5">3</text>
<text x="230.6" y="72.5">1</text>
<text x="252.1" y="72.5">4</text>
<text x="31.7" y="80.7">VDD_5Vin</text>
<text x="245.4" y="79.7">GND</text>
<text x="275.6" y="79.7">GND</text>
<text x="35.2" y="85.9" transform="rotate(-90 35.2 85.9)">1</text>
<text x="37.3" y="92.1">ESD0402</text>
<text x="35.2" y="96.3" transform="rotate(-90 35.2 96.3)">2</text>
<text x="46.2" y="102.6">Operating Supply Vltage ：5.5V(5.25-6V)</text>
<text x="46.2" y="106.1">Surge Clamping Voltage：&lt;6.5V</text>
<text x="46.2" y="104.3">PeakPulse Current：&gt;10A（tp=8/20uS)</text>
<text x="50.5" y="116.7">VCC_IO_33</text>
<text x="88.6" y="133">1</text>
<text x="99" y="133">2</text>
<text x="202.4" y="133">1</text>
<text x="202.4" y="134.7">2</text>
<text x="202.4" y="136.5">3</text>
<text x="88.6" y="140.1">1</text>
<text x="99" y="140.1">2</text>
<text x="88.6" y="147.2">1</text>
<text x="99" y="147.2">2</text>
<text x="103.1" y="152.6">GND</text>
<text x="49.8" y="162.9">VDD_5V</text>
<text x="163.9" y="163.2">VCC_IO_33</text>
<text x="39.8" y="171.8">VCC_IO_33</text>
<text x="100.8" y="168.5">A</text>
<text x="100.8" y="173.9">B</text>
<text x="101" y="170.3">1</text>
<text x="101" y="172.1">2</text>
<text x="131.4" y="176.4">GND</text>
<text x="140.1" y="175.6">4</text>
<text x="152.4" y="175.6">3</text>
<text x="158.2" y="176.4">GND</text>
<text x="76.1" y="181.9" transform="rotate(-90 76.1 181.9)">3</text>
<text x="143.6" y="180.6" transform="rotate(-90 143.6 180.6)">2</text>
<text x="149" y="180.6" transform="rotate(-90 149 180.6)">1</text>
<text x="70.8" y="188.1">1</text>
<text x="85.2" y="188.1">GND</text>
<text x="142.2" y="189.9">GND</text>
<text x="76.1" y="192.4" transform="rotate(-90 76.1 192.4)">2</text>
<text x="229.4" y="196.8">NanoPi R2S</text>
<text x="74.5" y="198.8">GND</text>
<text x="167.1" y="200.6">GND</text>
<text x="227.6" y="200.6">Size</text>
<text x="229.4" y="202.3">A3</text>
<text x="234.7" y="200.6">Document Number</text>
<text x="234.7" y="202.3">10.Flash-eMMC</text>
<text x="284.5" y="203.1">1912</text>
<text x="284.5" y="200.6">Rev</text>
<text x="227.6" y="205.9">Date:</text>
<text x="236.8" y="205.9">Wednesday, June 03, 2020</text>
<text x="263.1" y="205.9">Sheet</text>
<text x="272" y="205.9">10</text>
<text x="277.4" y="205.9">of</text>
<text x="282.7" y="205.9">14</text>
</g>
<g font-size="1.6" fill="#00007f">
<text x="28.6" y="22.8">USB-Type-C 16Pin</text>
<text x="36.6" y="21">USB-C1</text>
<text x="124.5" y="21">R60</text>
<text x="65.8" y="29.9">R1034</text>
<text x="74.7" y="29.9">R1035</text>
<text x="124.5" y="24.6">10K</text>
<text x="65.8" y="31.7">5.1K</text>
<text x="74.7" y="31.7">5.1K</text>
<text x="83.6" y="37">R58</text>
<text x="200.2" y="38.1">U6</text>
<text x="83.6" y="44.1">10K</text>
<text x="126.2" y="45.9">Q1</text>
<text x="126.2" y="47.7">AO3415A</text>
<text x="179.6" y="47.7">R65</text>
<text x="188.5" y="47.7">10K</text>
<text x="223.7" y="47.7">C136</text>
<text x="232.9" y="47.7">C137</text>
<text x="239.7" y="44.1">R191</text>
<text x="105.5" y="50.9">BCM856BS</text>
<text x="110.6" y="52.7">Q2A</text>
<text x="135.1" y="53">Q2B</text>
<text x="145.8" y="51.2">C134</text>
<text x="179.6" y="51.2">C135</text>
<text x="197.2" y="51.9">SY6280</text>
<text x="206.8" y="51.2">R66</text>
<text x="220.5" y="51.2">22uF/10V</text>
<text x="232.9" y="53">100nF/10V</text>
<text x="67.6" y="56.6">R196</text>
<text x="72.9" y="56.6">R197</text>
<text x="83.6" y="58.3">R195</text>
<text x="135.1" y="54.8">BCM856BS</text>
<text x="145.8" y="54.8">22uF/10V</text>
<text x="179.6" y="54.8">1uF/10V</text>
<text x="203.6" y="58.3">6.8K/1%</text>
<text x="242.9" y="58.7" transform="rotate(-90 242.9 58.7)">AVRL101A1R1NTB</text>
<text x="115.6" y="63.7">R61</text>
<text x="135.1" y="63.7">R62</text>
<text x="254.3" y="65.4">USBH1</text>
<text x="70.5" y="71.1" transform="rotate(-90 70.5 71.1)">AVRL101A1R1NTB</text>
<text x="75.8" y="71.1" transform="rotate(-90 75.8 71.1)">AVRL101A1R1NTB</text>
<text x="115.6" y="70.8">10K/1%</text>
<text x="135.1" y="70.8">10K/1%</text>
<text x="218.7" y="66.9">L18</text>
<text x="86.5" y="72.9" transform="rotate(-90 86.5 72.9)">AVRL101A1R1NTB</text>
<text x="218.7" y="75.8">LXES11DAA2-135</text>
<text x="254.3" y="76.1">USB A</text>
<text x="37.3" y="88.6">D1</text>
<text x="37.3" y="90.3">AZ5825-01F</text>
<text x="53.3" y="124.1">R56</text>
<text x="53.3" y="131.2">10K</text>
<text x="199.1" y="129.5">DBG_UART</text>
<text x="65.8" y="133">R146</text>
<text x="74.7" y="133">470R</text>
<text x="87.1" y="134.8">SYS-LED</text>
<text x="87.1" y="136.6">Red LED</text>
<text x="168.9" y="134.8">R63</text>
<text x="177.8" y="134.8">22R</text>
<text x="177.8" y="136.6">22R</text>
<text x="65.8" y="140.1">R144</text>
<text x="74.7" y="140.1">220R</text>
<text x="87.1" y="143.7">WAN-LED</text>
<text x="168.9" y="138.3">R64</text>
<text x="179.6" y="143.7">R193</text>
<text x="192" y="143.7">R194</text>
<text x="204.5" y="141.9">CON3</text>
<text x="65.8" y="147.2">R145</text>
<text x="72.9" y="147.2">220R</text>
<text x="87.1" y="145.5">Green LED</text>
<text x="181.4" y="145.5">1M</text>
<text x="192" y="145.5">1M</text>
<text x="87.1" y="150.8">LAN-LED</text>
<text x="87.1" y="152.6">Green LED</text>
<text x="74.8" y="166.5">AO3415A</text>
<text x="79.7" y="164.3">Q6</text>
<text x="103.1" y="165">FAN</text>
<text x="142.2" y="167.8">K1</text>
<text x="86.8" y="173.9">R199</text>
<text x="142.2" y="170">SW-4</text>
<text x="168.9" y="168.6">R55</text>
<text x="44.4" y="177.5">R154</text>
<text x="56.9" y="179.2">R153</text>
<text x="67.6" y="179.2">100K</text>
<text x="103.1" y="179.2">CON4</text>
<text x="168.9" y="175.7">10K</text>
<text x="176" y="177.5">R78</text>
<text x="183.1" y="177.5">100R</text>
<text x="44.4" y="184.6">100K</text>
<text x="81.1" y="184.6">Q7</text>
<text x="160" y="184.6">R198</text>
<text x="176" y="181">R79</text>
<text x="55.1" y="188.1">R152</text>
<text x="64" y="188.1">1K</text>
<text x="78.2" y="191.7">L2N7002WT1G</text>
<text x="90" y="188.5" transform="rotate(-90 90 188.5)">AVRL101A1R1NTB</text>
<text x="168.9" y="186.3">C233</text>
<text x="168.9" y="189.9">10nF/50V</text>
<text x="161.5" y="199.1" transform="rotate(-90 161.5 199.1)">AVRL101A1R1NTB</text>
</g>
<g font-size="1.6" fill="#003f7f">
<text x="35.7" y="29.2">VBUS_1</text>
<text x="35.7" y="30.9">VBUS_2</text>
<text x="37.6" y="41.6">SBU1</text>
<text x="38.6" y="38.1">CC1</text>
<text x="38.6" y="39.8">CC2</text>
<text x="196.5" y="41.6">IN</text>
<text x="200.2" y="41.6">OUT</text>
<text x="37.6" y="43.4">SBU2</text>
<text x="38.7" y="46.9">DP1</text>
<text x="200" y="45.2">GND</text>
<text x="38.4" y="52.3">DM1</text>
<text x="38.7" y="48.7">DP2</text>
<text x="196.5" y="48.7">EN</text>
<text x="200" y="48.7">ISET</text>
<text x="20.4" y="59.4">GND_E1</text>
<text x="37.3" y="59.4">GND1</text>
<text x="38.4" y="54.1">DM2</text>
<text x="20.4" y="61.2">GND_E2</text>
<text x="20.4" y="63">GND_E3</text>
<text x="20.4" y="64.7">GND_E4</text>
<text x="37.3" y="61.2">GND2</text>
<text x="255.1" y="68.3">VBUS</text>
<text x="255.1" y="70.1">D-</text>
<text x="255.1" y="71.8">D+</text>
<text x="265.6" y="68.3">S1</text>
<text x="265.6" y="70.1">S2</text>
<text x="265.6" y="71.8">S3</text>
<text x="255.1" y="73.6">GND</text>
<text x="143.1" y="176.7">4</text>
<text x="144.8" y="177.6" transform="rotate(-90 144.8 177.6)">2</text>
<text x="149.3" y="176.7">3</text>
<text x="150.1" y="177.6" transform="rotate(-90 150.1 177.6)">1</text>
</g>
<g font-size="1.6" fill="#f00">
<text x="136.9" y="32.4">USB20_HOST_DRV</text>
<text x="152.7" y="32.4">[6]</text>
<text x="242.1" y="40.6">VBUS</text>
<text x="90.7" y="46.6">OTG20_DP [6]</text>
<text x="90.7" y="50.2">OTG20_DM [6]</text>
<text x="90.7" y="53.7">OTG20_ID</text>
<text x="99.4" y="53.7">[6]</text>
<text x="186.9" y="69.7">[6] USB1_DM</text>
<text x="240.4" y="70.8">DP</text>
<text x="240.4" y="69">DM</text>
<text x="187" y="73.3">[6]</text>
<text x="189.9" y="73.3">USB1_DP</text>
<text x="30.4" y="133.7">[7] STATUS-LED</text>
<text x="141.4" y="137.5">[7]</text>
<text x="141.7" y="135.7">[7]</text>
<text x="144.2" y="137.5">UART2_RX</text>
<text x="144.6" y="135.7">UART2_TX</text>
<text x="156.8" y="136.4">UART2_RX</text>
<text x="156.8" y="134.6">UART2_TX</text>
<text x="26.7" y="141">[7] GPIO2_C2/WAN-LED</text>
<text x="26.8" y="148">[7] GPIO2_B7/LAN-LED</text>
<text x="83.9" y="170.3">FAN-5V</text>
<text x="195.7" y="178.2">GPIO0_A0/K1</text>
<text x="207" y="178.2">[7]</text>
<text x="184.9" y="181">NC/100R</text>
<text x="193.8" y="181.7">RESET [3,7]</text>
<text x="17.6" y="188.8">[7] GPIO2_A6/PWM2</text>
</g>
<g font-size="1.3">
<text x="30.8" y="1.3">5</text>
<text x="88.8" y="1.3">4</text>
<text x="146.9" y="1.3">3</text>
<text x="205" y="1.3">2</text>
<text x="263.1" y="1.3">1</text>
<text x=".5" y="28.4">D</text>
<text x="292.6" y="28.4">D</text>
<text x=".5" y="79.5">C</text>
<text x="292.6" y="79.5">C</text>
<text x=".5" y="130.6">B</text>
<text x="292.6" y="130.6">B</text>
<text x=".5" y="181.7">A</text>
<text x="292.6" y="181.7">A</text>
<text x="30.8" y="207.4">5</text>
<text x="88.8" y="207.4">4</text>
<text x="146.9" y="207.4">3</text>
<text x="205" y="207.4">2</text>
<text x="263.1" y="207.4">1</text>
</g>
</svg>
